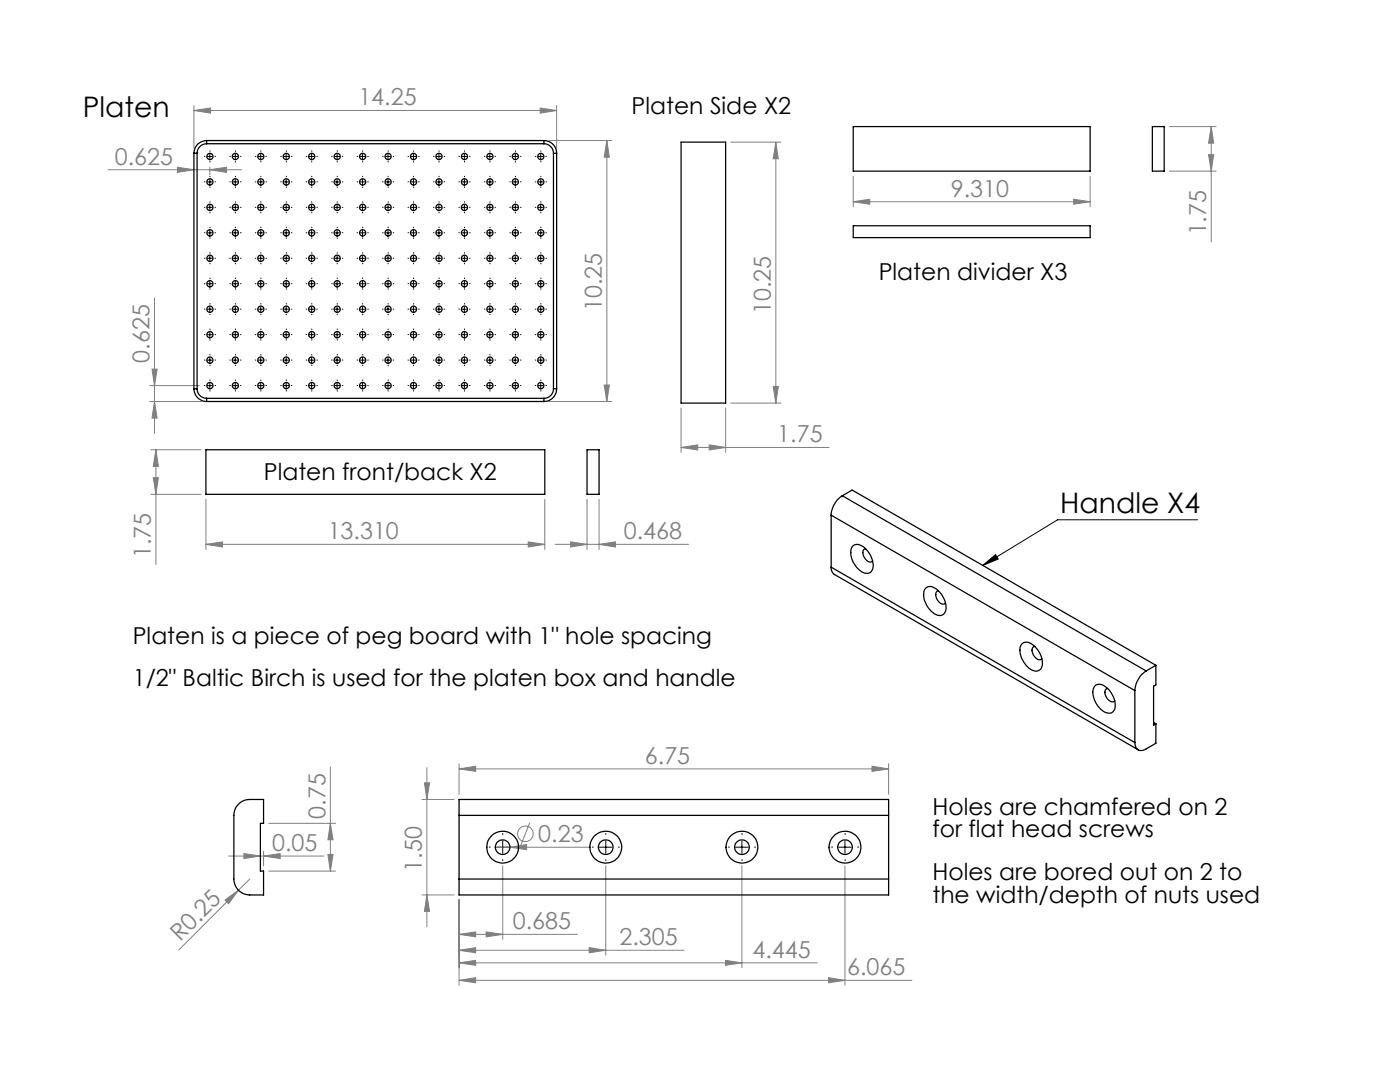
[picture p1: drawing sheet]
<svg xmlns="http://www.w3.org/2000/svg" width="279mm" height="216mm" viewBox="0 0 279 216" stroke-linecap="round" stroke-linejoin="round" font-family="sans-serif">
<g fill="none" stroke="#808080" stroke-width=".2">
<path d="M21.6 33.9h26.6M35.4 33.4l3.3 .5-3.3 .5zM38.7 22l3.3-.4v1zM38.7 21.1v8.5M38.7 22h72.4M41.9 33.9l3.3-.5v1zM41.9 33.3v1.6M107.8 21.6l3.3 .4-3.3 .6zM109.6 28h12.5M111.1 21.1v8.5M121.1 28l.5 3.4h-1zM121.1 28v52.1"/>
<path d="M145.8 28.4h10M154.8 28.4l.5 3.3h-1zM154.8 28.4v52M170.3 35.2v6M214.3 39.8l3.3 .5-3.3 .4zM217.6 35.2v6M233.4 34.1h9.3M233.4 25.3h9.3M241.2 30.9h1l-.5 3.2zM241.7 25.3v23M241.7 25.3l.5 3.3h-1zM30.8 59.5v27"/>
<path d="M170.3 40.3l3.3-.5v.9zM170.3 40.3h47.3M29.8 76.9h10M30.3 73.7h1.1l-.6 3.2zM120.6 76.8h1l-.5 3.3zM154.3 77.1h1l-.5 3.3zM29.8 80.1h10.5M30.1 89.7h10M30.1 98.6h10M30.6 95.3h1l-.5 3.3zM30.8 80.1l.6 3.3h-1.1zM31.1 89.7l.5 3.4h-1z"/>
<path d="M31.1 89.7v22.9M41.1 99.6v10M108.7 99.6v10M109.6 80.1h12.5M117.2 99.6v10M119.6 99.6v10M135.9 89.3l3.3-.5v1zM135.9 81.4v8.9M135.9 89.3h29.6M141.5 88.8l3.3 .5-3.3 .5zM144.8 81.4v8.9M145.8 80.4h10"/>
<path d="M41.1 108.6l3.3-.5v1zM41.1 108.6h67.6M105.4 108.1l3.3 .5-3.3 .5zM110.8 108.6h26.6M113.9 108.1l3.3 .5-3.3 .5zM119.6 108.6l3.2-.5v1zM65.9 153v20.8M84.2 159.5h6.4M84.7 156.2h1l-.5 3.3zM85.2 153.2v31.7M91.6 153.4l3.3-.5v1zM91.6 152.4v6.1"/>
<path d="M91.6 153.4h85.7M174 152.9l3.3 .5-3.3 .5zM177.3 152.4v6.1M44.9 179.6l2.7-2-2 2.7zM45.6 170.8h19M47.6 177.6l-11.9 11.9M48.7 170.3l3.3 .5-3.3 .5zM49.8 175.4l-2.2 2.2M52.6 170.8l3.3-.5v1zM52.6 169.8v3M53.6 173.8h13.4M53.6 164.3h13.4"/>
<path d="M65.4 170.5h1.1l-.6 3.3zM65.9 164.3l.6 3.3h-1.1zM84.2 178.6h6.4M85.2 178.6l.5 3.3h-1zM91.6 179.6v17M98.8 169.1h19M100.3 172.8v14.6M101.8 169.1l3.3-.6v1zM105.7 164.1l-1.7 4.5M120.9 172.8v17.8M148.1 172.8v20.3M168.6 172.8v23.8"/>
<path d="M91.6 186.4l3.3-.5v1zM91.6 189.6l3.3-.5v1zM91.6 192.1l3.3-.5v1zM91.6 195.6l3.3-.5v1zM91.6 186.4h23.7M91.6 189.6h44.9M91.6 192.1h71.5M91.6 195.6h90.4M97 185.9l3.3 .5-3.3 .5zM117.6 189.1l3.3 .5-3.3 .5zM144.8 191.6l3.3 .5-3.3 .5zM165.3 195.1l3.3 .5-3.3 .5z"/>
<circle cx="104.8" cy="166.4" r="1.56"/>
</g>
<g fill="none" stroke="#000" stroke-width=".2">
<path d="M41.4 31.2h1M41.4 36.3h1M41.9 30.7v1M41.9 35.8v1M46.5 31.2h.9M46.5 36.3h.9M47 30.7v1M47 35.8v1M51.5 31.2h1M51.5 36.3h1M52 30.7v1M52 35.8v1"/>
<path d="M56.6 31.2h1M56.6 36.3h1M57.1 30.7v1M57.1 35.8v1M61.7 31.2h1M61.7 36.3h1M62.2 30.7v1M62.2 35.8v1M66.8 31.2h1M66.8 36.3h1M67.3 30.7v1M67.3 35.8v1"/>
<path d="M71.9 31.2h.9M71.9 36.3h.9M72.4 30.7v1M72.4 35.8v1M76.9 31.2h1M76.9 36.3h1M77.4 30.7v1M77.4 35.8v1M82 31.2h1M82 36.3h1M82.5 30.7v1M82.5 35.8v1"/>
<path d="M87.1 31.2h1M87.1 36.3h1M87.6 30.7v1M87.6 35.8v1M92.2 31.2h1M92.2 36.3h1M92.7 30.7v1M92.7 35.8v1M97.3 31.2h.9M97.3 36.3h.9M97.8 30.7v1M97.8 35.8v1"/>
<path d="M102.3 31.2h1M102.3 36.3h1M102.8 30.7v1M102.8 35.8v1M107.4 31.2h1M107.4 36.3h1M107.9 30.7v1M107.9 35.8v1M41.4 46.5h1M41.4 41.4h1M41.4 51.5h1M41.4 56.6h1"/>
<path d="M41.9 40.9v1M41.9 46v1M41.9 51v1M41.9 56.1v1M46.5 46.5h.9M46.5 41.4h.9M46.5 51.5h.9M46.5 56.6h.9M47 40.9v1M47 46v1M47 51v1M47 56.1v1"/>
<path d="M51.5 46.5h1M51.5 41.4h1M51.5 51.5h1M51.5 56.6h1M52 40.9v1M52 46v1M52 51v1M52 56.1v1M56.6 46.5h1M56.6 41.4h1M56.6 51.5h1M56.6 56.6h1"/>
<path d="M57.1 40.9v1M57.1 46v1M57.1 51v1M57.1 56.1v1M61.7 46.5h1M61.7 41.4h1M61.7 51.5h1M61.7 56.6h1M62.2 40.9v1M62.2 46v1M62.2 51v1M62.2 56.1v1"/>
<path d="M66.8 46.5h1M66.8 41.4h1M66.8 51.5h1M66.8 56.6h1M67.3 40.9v1M67.3 46v1M67.3 51v1M67.3 56.1v1M71.9 46.5h.9M71.9 41.4h.9M71.9 51.5h.9M71.9 56.6h.9"/>
<path d="M72.4 40.9v1M72.4 46v1M72.4 51v1M72.4 56.1v1M76.9 46.5h1M76.9 41.4h1M76.9 51.5h1M76.9 56.6h1M77.4 40.9v1M77.4 46v1M77.4 51v1M77.4 56.1v1"/>
<path d="M82 46.5h1M82 41.4h1M82 51.5h1M82 56.6h1M82.5 40.9v1M82.5 46v1M82.5 51v1M82.5 56.1v1M87.1 46.5h1M87.1 41.4h1M87.1 51.5h1M87.1 56.6h1"/>
<path d="M87.6 40.9v1M87.6 46v1M87.6 51v1M87.6 56.1v1M92.2 46.5h1M92.2 41.4h1M92.2 51.5h1M92.2 56.6h1M92.7 40.9v1M92.7 46v1M92.7 51v1M92.7 56.1v1"/>
<path d="M97.3 46.5h.9M97.3 41.4h.9M97.3 51.5h.9M97.3 56.6h.9M97.8 40.9v1M97.8 46v1M97.8 51v1M97.8 56.1v1M102.3 46.5h1M102.3 41.4h1M102.3 51.5h1M102.3 56.6h1"/>
<path d="M102.8 40.9v1M102.8 46v1M102.8 51v1M102.8 56.1v1M107.4 46.5h1M107.4 41.4h1M107.4 51.5h1M107.4 56.6h1M107.9 40.9v1M107.9 46v1M107.9 51v1M107.9 56.1v1"/>
<path d="M41.4 76.9h1M41.4 66.8h1M41.4 71.9h1M41.4 61.7h1M41.9 61.2v1M41.9 66.3v1M41.9 71.4v1M41.9 76.4v1M46.5 76.9h.9M46.5 66.8h.9M46.5 71.9h.9M46.5 61.7h.9"/>
<path d="M47 61.2v1M47 66.3v1M47 71.4v1M47 76.4v1M51.5 76.9h1M51.5 66.8h1M51.5 71.9h1M51.5 61.7h1M52 61.2v1M52 66.3v1M52 71.4v1M52 76.4v1"/>
<path d="M56.6 76.9h1M56.6 66.8h1M56.6 71.9h1M56.6 61.7h1M57.1 61.2v1M57.1 66.3v1M57.1 71.4v1M57.1 76.4v1M61.7 76.9h1M61.7 66.8h1M61.7 71.9h1M61.7 61.7h1"/>
<path d="M62.2 61.2v1M62.2 66.3v1M62.2 71.4v1M62.2 76.4v1M66.8 76.9h1M66.8 66.8h1M66.8 71.9h1M66.8 61.7h1M67.3 61.2v1M67.3 66.3v1M67.3 71.4v1M67.3 76.4v1"/>
<path d="M71.9 76.9h.9M71.9 66.8h.9M71.9 71.9h.9M71.9 61.7h.9M72.4 61.2v1M72.4 66.3v1M72.4 71.4v1M72.4 76.4v1M76.9 76.9h1M76.9 66.8h1M76.9 71.9h1M76.9 61.7h1"/>
<path d="M77.4 61.2v1M77.4 66.3v1M77.4 71.4v1M77.4 76.4v1M82 76.9h1M82 66.8h1M82 71.9h1M82 61.7h1M82.5 61.2v1M82.5 66.3v1M82.5 71.4v1M82.5 76.4v1"/>
<path d="M87.1 76.9h1M87.1 66.8h1M87.1 71.9h1M87.1 61.7h1M87.6 61.2v1M87.6 66.3v1M87.6 71.4v1M87.6 76.4v1M92.2 76.9h1M92.2 66.8h1M92.2 71.9h1M92.2 61.7h1"/>
<path d="M92.7 61.2v1M92.7 66.3v1M92.7 71.4v1M92.7 76.4v1M97.3 76.9h.9M97.3 66.8h.9M97.3 71.9h.9M97.3 61.7h.9M97.8 61.2v1M97.8 66.3v1M97.8 71.4v1M97.8 76.4v1"/>
<path d="M102.3 76.9h1M102.3 66.8h1M102.3 71.9h1M102.3 61.7h1M102.8 61.2v1M102.8 66.3v1M102.8 71.4v1M102.8 76.4v1M107.4 76.9h1M107.4 66.8h1M107.4 71.9h1M107.4 61.7h1"/>
<path d="M107.9 61.2v1M107.9 66.3v1M107.9 71.4v1M107.9 76.4v1M196.1 112.8l2.6-2.1 .5 .8zM239 103.7h-27.9l-15 9.1M99.1 169.1h2.5M100.3 167.8v2.5M119.6 169.1h2.5M120.9 167.8v2.5M146.8 169.1h2.5M148.1 167.8v2.5"/>
<path d="M167.4 169.1h2.5M168.6 167.8v2.5"/>
</g>
<g fill="none" stroke="#000" stroke-width=".2" stroke-dasharray="15.2 1.3 1.3 1.3">
<path d="M40.9 31.2h-.1M40.9 36.3h-.1M41.9 30.2v-.1M41.9 32.2v.1M41.9 35.3v-.1M41.9 37.3v.1M42.9 31.2h.1M42.9 36.3h.1M46 36.3h-.1M46 31.2h-.1M47 35.3v-.1M47 37.3v.1"/>
<path d="M47 30.2v-.1M47 32.2v.1M48 36.3h.1M48 31.2h.1M51.1 36.3h-.2M51.1 31.2h-.2M52.1 35.3v-.1M52.1 37.3v.1M52.1 30.2v-.1M52.1 32.2v.1M53.1 36.3h.1M53.1 31.2h.1"/>
<path d="M56.1 31.2h-.1M56.1 36.3h-.1M57.1 30.2v-.1M57.1 32.2v.1M57.1 35.3v-.1M57.1 37.3v.1M58.1 31.2h.2M58.1 36.3h.2M61.2 31.2h-.1M61.2 36.3h-.1M62.2 30.2v-.1M62.2 32.2v.1"/>
<path d="M62.2 35.3v-.1M62.2 37.3v.1M63.2 31.2h.1M63.2 36.3h.1M66.3 31.2h-.1M66.3 36.3h-.1M67.3 30.2v-.1M67.3 32.2v.1M67.3 35.3v-.1M67.3 37.3v.1M68.3 31.2h.1M68.3 36.3h.1"/>
<path d="M71.4 31.2h-.1M71.4 36.3h-.1M72.4 30.2v-.1M72.4 32.2v.1M72.4 35.3v-.1M72.4 37.3v.1M73.4 31.2h.1M73.4 36.3h.1M76.5 31.2h-.2M76.5 36.3h-.2M77.5 30.2v-.1M77.5 32.2v.1"/>
<path d="M77.5 35.3v-.1M77.5 37.3v.1M78.5 31.2h.1M78.5 36.3h.1M81.5 31.2h-.1M81.5 36.3h-.1M82.5 30.2v-.1M82.5 32.2v.1M82.5 35.3v-.1M82.5 37.3v.1M83.5 31.2h.2M83.5 36.3h.2"/>
<path d="M86.6 31.2h-.1M86.6 36.3h-.1M87.6 30.2v-.1M87.6 32.2v.1M87.6 35.3v-.1M87.6 37.3v.1M88.6 31.2h.1M88.6 36.3h.1M91.7 31.2h-.1M91.7 36.3h-.1M92.7 30.2v-.1M92.7 32.2v.1"/>
<path d="M92.7 35.3v-.1M92.7 37.3v.1M93.7 31.2h.1M93.7 36.3h.1M96.8 31.2h-.1M96.8 36.3h-.1M97.8 30.2v-.1M97.8 32.2v.1M97.8 35.3v-.1M97.8 37.3v.1M98.8 31.2h.1M98.8 36.3h.1"/>
<path d="M101.9 31.2h-.2M101.9 36.3h-.2M102.9 30.2v-.1M102.9 32.2v.1M102.9 35.3v-.1M102.9 37.3v.1M103.9 31.2h.1M103.9 36.3h.1M106.9 31.2h-.1M106.9 36.3h-.1M107.9 30.2v-.1M107.9 32.2v.1"/>
<path d="M107.9 35.3v-.1M107.9 37.3v.1M108.9 31.2h.2M108.9 36.3h.2M40.9 46.4h-.1M40.9 51.5h-.1M40.9 41.4h-.1M40.9 56.6h-.1M41.9 45.4v-.1M41.9 47.4v.2M41.9 50.5v-.1M41.9 52.5v.1"/>
<path d="M41.9 40.4v-.2M41.9 42.4v.1M41.9 55.6v-.1M41.9 57.6v.1M42.9 46.4h.1M42.9 51.5h.1M42.9 41.4h.1M42.9 56.6h.1M46 46.4h-.1M46 51.5h-.1M46 41.4h-.1M46 56.6h-.1"/>
<path d="M47 45.4v-.1M47 47.4v.2M47 50.5v-.1M47 52.5v.1M47 40.4v-.2M47 42.4v.1M47 55.6v-.1M47 57.6v.1M48 46.4h.1M48 51.5h.1M48 41.4h.1M48 56.6h.1"/>
<path d="M51.1 46.4h-.2M51.1 51.5h-.2M51.1 41.4h-.2M51.1 56.6h-.2M52.1 45.4v-.1M52.1 47.4v.2M52.1 50.5v-.1M52.1 52.5v.1M52.1 40.4v-.2M52.1 42.4v.1M52.1 55.6v-.1M52.1 57.6v.1"/>
<path d="M53.1 46.4h.1M53.1 51.5h.1M53.1 41.4h.1M53.1 56.6h.1M56.1 46.4h-.1M56.1 51.5h-.1M56.1 41.4h-.1M56.1 56.6h-.1M57.1 45.4v-.1M57.1 47.4v.2M57.1 50.5v-.1M57.1 52.5v.1"/>
<path d="M57.1 40.4v-.2M57.1 42.4v.1M57.1 55.6v-.1M57.1 57.6v.1M58.1 46.4h.2M58.1 51.5h.2M58.1 41.4h.2M58.1 56.6h.2M61.2 46.4h-.1M61.2 51.5h-.1M61.2 41.4h-.1M61.2 56.6h-.1"/>
<path d="M62.2 45.4v-.1M62.2 47.4v.2M62.2 50.5v-.1M62.2 52.5v.1M62.2 40.4v-.2M62.2 42.4v.1M62.2 55.6v-.1M62.2 57.6v.1M63.2 46.4h.1M63.2 51.5h.1M63.2 41.4h.1M63.2 56.6h.1"/>
<path d="M66.3 46.4h-.1M66.3 41.4h-.1M66.3 51.5h-.1M66.3 56.6h-.1M67.3 45.4v-.1M67.3 47.4v.2M67.3 40.4v-.2M67.3 42.4v.1M67.3 50.5v-.1M67.3 52.5v.1M67.3 55.6v-.1M67.3 57.6v.1"/>
<path d="M68.3 46.4h.1M68.3 41.4h.1M68.3 51.5h.1M68.3 56.6h.1M71.4 46.4h-.1M71.4 41.4h-.1M71.4 51.5h-.1M71.4 56.6h-.1M72.4 45.4v-.1M72.4 47.4v.2M72.4 40.4v-.2M72.4 42.4v.1"/>
<path d="M72.4 50.5v-.1M72.4 52.5v.1M72.4 55.6v-.1M72.4 57.6v.1M73.4 46.4h.1M73.4 41.4h.1M73.4 51.5h.1M73.4 56.6h.1M76.5 41.4h-.2M76.5 51.5h-.2M76.5 46.4h-.2M76.5 56.6h-.2"/>
<path d="M77.5 40.4v-.2M77.5 42.4v.1M77.5 50.5v-.1M77.5 52.5v.1M77.5 45.4v-.1M77.5 47.4v.2M77.5 55.6v-.1M77.5 57.6v.1M78.5 41.4h.1M78.5 51.5h.1M78.5 46.4h.1M78.5 56.6h.1"/>
<path d="M81.5 41.4h-.1M81.5 51.5h-.1M81.5 46.4h-.1M81.5 56.6h-.1M82.5 40.4v-.2M82.5 42.4v.1M82.5 50.5v-.1M82.5 52.5v.1M82.5 45.4v-.1M82.5 47.4v.2M82.5 55.6v-.1M82.5 57.6v.1"/>
<path d="M83.5 41.4h.2M83.5 51.5h.2M83.5 46.4h.2M83.5 56.6h.2M86.6 41.4h-.1M86.6 46.4h-.1M86.6 56.6h-.1M86.6 51.5h-.1M87.6 40.4v-.2M87.6 42.4v.1M87.6 45.4v-.1M87.6 47.4v.2"/>
<path d="M87.6 55.6v-.1M87.6 57.6v.1M87.6 50.5v-.1M87.6 52.5v.1M88.6 41.4h.1M88.6 46.4h.1M88.6 56.6h.1M88.6 51.5h.1M91.7 41.4h-.1M91.7 46.4h-.1M91.7 56.6h-.1M91.7 51.5h-.1"/>
<path d="M92.7 40.4v-.2M92.7 42.4v.1M92.7 45.4v-.1M92.7 47.4v.2M92.7 55.6v-.1M92.7 57.6v.1M92.7 50.5v-.1M92.7 52.5v.1M93.7 41.4h.1M93.7 46.4h.1M93.7 56.6h.1M93.7 51.5h.1"/>
<path d="M96.8 41.4h-.1M96.8 46.4h-.1M96.8 51.5h-.1M96.8 56.6h-.1M97.8 40.4v-.2M97.8 42.4v.1M97.8 45.4v-.1M97.8 47.4v.2M97.8 50.5v-.1M97.8 52.5v.1M97.8 55.6v-.1M97.8 57.6v.1"/>
<path d="M98.8 41.4h.1M98.8 46.4h.1M98.8 51.5h.1M98.8 56.6h.1M101.9 41.4h-.2M101.9 46.4h-.2M101.9 51.5h-.2M101.9 56.6h-.2M102.9 40.4v-.2M102.9 42.4v.1M102.9 45.4v-.1M102.9 47.4v.2"/>
<path d="M102.9 50.5v-.1M102.9 52.5v.1M102.9 55.6v-.1M102.9 57.6v.1M103.9 41.4h.1M103.9 46.4h.1M103.9 51.5h.1M103.9 56.6h.1M106.9 41.4h-.1M106.9 46.4h-.1M106.9 51.5h-.1M106.9 56.6h-.1"/>
<path d="M107.9 40.4v-.2M107.9 42.4v.1M107.9 45.4v-.1M107.9 47.4v.2M107.9 50.5v-.1M107.9 52.5v.1M107.9 55.6v-.1M107.9 57.6v.1M108.9 41.4h.2M108.9 46.4h.2M108.9 51.5h.2M108.9 56.6h.2"/>
<path d="M40.9 71.8h-.1M40.9 66.8h-.1M40.9 76.9h-.1M40.9 61.7h-.1M41.9 70.8v-.1M41.9 72.8v.2M41.9 65.8v-.2M41.9 67.8v.1M41.9 75.9v-.1M41.9 77.9v.1M41.9 60.7v-.1M41.9 62.7v.1"/>
<path d="M42.9 71.8h.1M42.9 66.8h.1M42.9 76.9h.1M42.9 61.7h.1M46 66.8h-.1M46 76.9h-.1M46 71.8h-.1M46 61.7h-.1M47 65.8v-.2M47 67.8v.1M47 75.9v-.1M47 77.9v.1"/>
<path d="M47 70.8v-.1M47 72.8v.2M47 60.7v-.1M47 62.7v.1M48 66.8h.1M48 76.9h.1M48 71.8h.1M48 61.7h.1M51.1 66.8h-.2M51.1 76.9h-.2M51.1 71.8h-.2M51.1 61.7h-.2"/>
<path d="M52.1 65.8v-.2M52.1 67.8v.1M52.1 75.9v-.1M52.1 77.9v.1M52.1 70.8v-.1M52.1 72.8v.2M52.1 60.7v-.1M52.1 62.7v.1M53.1 66.8h.1M53.1 76.9h.1M53.1 71.8h.1M53.1 61.7h.1"/>
<path d="M56.1 76.9h-.1M56.1 66.8h-.1M56.1 71.8h-.1M56.1 61.7h-.1M57.1 75.9v-.1M57.1 77.9v.1M57.1 65.8v-.2M57.1 67.8v.1M57.1 70.8v-.1M57.1 72.8v.2M57.1 60.7v-.1M57.1 62.7v.1"/>
<path d="M58.1 76.9h.2M58.1 66.8h.2M58.1 71.8h.2M58.1 61.7h.2M61.2 76.9h-.1M61.2 66.8h-.1M61.2 71.8h-.1M61.2 61.7h-.1M62.2 75.9v-.1M62.2 77.9v.1M62.2 65.8v-.2M62.2 67.8v.1"/>
<path d="M62.2 70.8v-.1M62.2 72.8v.2M62.2 60.7v-.1M62.2 62.7v.1M63.2 76.9h.1M63.2 66.8h.1M63.2 71.8h.1M63.2 61.7h.1M66.3 76.9h-.1M66.3 66.8h-.1M66.3 71.8h-.1M66.3 61.7h-.1"/>
<path d="M67.3 75.9v-.1M67.3 77.9v.1M67.3 65.8v-.2M67.3 67.8v.1M67.3 70.8v-.1M67.3 72.8v.2M67.3 60.7v-.1M67.3 62.7v.1M68.3 76.9h.1M68.3 66.8h.1M68.3 71.8h.1M68.3 61.7h.1"/>
<path d="M71.4 76.9h-.1M71.4 66.8h-.1M71.4 71.8h-.1M71.4 61.7h-.1M72.4 75.9v-.1M72.4 77.9v.1M72.4 65.8v-.2M72.4 67.8v.1M72.4 70.8v-.1M72.4 72.8v.2M72.4 60.7v-.1M72.4 62.7v.1"/>
<path d="M73.4 76.9h.1M73.4 66.8h.1M73.4 71.8h.1M73.4 61.7h.1M76.5 76.9h-.2M76.5 66.8h-.2M76.5 71.8h-.2M76.5 61.7h-.2M77.5 75.9v-.1M77.5 77.9v.1M77.5 65.8v-.2M77.5 67.8v.1"/>
<path d="M77.5 70.8v-.1M77.5 72.8v.2M77.5 60.7v-.1M77.5 62.7v.1M78.5 76.9h.1M78.5 66.8h.1M78.5 71.8h.1M78.5 61.7h.1M81.5 76.9h-.1M81.5 66.8h-.1M81.5 71.8h-.1M81.5 61.7h-.1"/>
<path d="M82.5 75.9v-.1M82.5 77.9v.1M82.5 65.8v-.2M82.5 67.8v.1M82.5 70.8v-.1M82.5 72.8v.2M82.5 60.7v-.1M82.5 62.7v.1M83.5 76.9h.2M83.5 66.8h.2M83.5 71.8h.2M83.5 61.7h.2"/>
<path d="M86.6 76.9h-.1M86.6 66.8h-.1M86.6 71.8h-.1M86.6 61.7h-.1M87.6 75.9v-.1M87.6 77.9v.1M87.6 65.8v-.2M87.6 67.8v.1M87.6 70.8v-.1M87.6 72.8v.2M87.6 60.7v-.1M87.6 62.7v.1"/>
<path d="M88.6 76.9h.1M88.6 66.8h.1M88.6 71.8h.1M88.6 61.7h.1M91.7 76.9h-.1M91.7 66.8h-.1M91.7 71.8h-.1M91.7 61.7h-.1M92.7 75.9v-.1M92.7 77.9v.1M92.7 65.8v-.2M92.7 67.8v.1"/>
<path d="M92.7 70.8v-.1M92.7 72.8v.2M92.7 60.7v-.1M92.7 62.7v.1M93.7 76.9h.1M93.7 66.8h.1M93.7 71.8h.1M93.7 61.7h.1M96.8 76.9h-.1M96.8 66.8h-.1M96.8 71.8h-.1M96.8 61.7h-.1"/>
<path d="M97.8 75.9v-.1M97.8 77.9v.1M97.8 65.8v-.2M97.8 67.8v.1M97.8 70.8v-.1M97.8 72.8v.2M97.8 60.7v-.1M97.8 62.7v.1M98.8 76.9h.1M98.8 66.8h.1M98.8 71.8h.1M98.8 61.7h.1"/>
<path d="M101.9 76.9h-.2M101.9 66.8h-.2M101.9 71.8h-.2M101.9 61.7h-.2M102.9 75.9v-.1M102.9 77.9v.1M102.9 65.8v-.2M102.9 67.8v.1M102.9 70.8v-.1M102.9 72.8v.2M102.9 60.7v-.1M102.9 62.7v.1"/>
<path d="M103.9 76.9h.1M103.9 66.8h.1M103.9 71.8h.1M103.9 61.7h.1M106.9 76.9h-.1M106.9 66.8h-.1M106.9 61.7h-.1M106.9 71.8h-.1M107.9 75.9v-.1M107.9 77.9v.1M107.9 65.8v-.2M107.9 67.8v.1"/>
<path d="M107.9 60.7v-.1M107.9 62.7v.1M107.9 70.8v-.1M107.9 72.8v.2M108.9 76.9h.2M108.9 66.8h.2M108.9 61.7h.2M108.9 71.8h.2M97.8 169h-.2M100.3 166.5v-.2M100.3 171.5v.2M102.8 169h.2"/>
<path d="M118.4 169h-.2M120.9 166.5v-.2M120.9 171.5v.2M123.4 169h.2M145.6 169h-.2M148.1 166.5v-.2M148.1 171.5v.2M150.6 169h.2M166.2 169h-.2M168.7 166.5v-.2M168.7 171.5v.2M171.2 169h.2"/>
</g>
<path d="M196.1 112.8l2.6-2.1 .5 .8z" fill="#000"/>
<g fill="#808080">
<path d="M101.8 169.1l3.3-.6v1z"/>
<path d="M44.9 179.6l2.7-2-2 2.7z"/>
<path d="M214.3 39.8l3.3 .5-3.3 .4zM170.3 40.3l3.3-.5v.9z"/>
<path d="M41.1 108.6l3.3-.5v1zM105.4 108.1l3.3 .5-3.3 .5zM113.9 108.1l3.3 .5-3.3 .5zM119.6 108.6l3.2-.5v1zM91.6 153.4l3.3-.5v1zM174 152.9l3.3 .5-3.3 .5zM91.6 186.4l3.3-.5v1zM97 185.9l3.3 .5-3.3 .5zM91.6 189.6l3.3-.5v1zM117.6 189.1l3.3 .5-3.3 .5zM91.6 192.1l3.3-.5v1zM144.8 191.6l3.3 .5-3.3 .5zM91.6 195.6l3.3-.5v1zM165.3 195.1l3.3 .5-3.3 .5z"/>
<path d="M35.4 33.4l3.3 .5-3.3 .5zM41.9 33.9l3.3-.5v1z"/>
<path d="M38.7 22l3.3-.4v1zM107.8 21.6l3.3 .4-3.3 .6z"/>
<path d="M135.9 89.3l3.3-.5v1zM141.5 88.8l3.3 .5-3.3 .5z"/>
<path d="M52.6 170.8l3.3-.5v1zM48.7 170.3l3.3 .5-3.3 .5z"/>
<path d="M65.4 170.5h1.1l-.6 3.3zM65.9 164.3l.6 3.3h-1.1z"/>
<path d="M30.8 80.1l.6 3.3h-1.1zM30.3 73.7h1.1l-.6 3.2zM241.2 30.9h1l-.5 3.2zM241.7 25.3l.5 3.3h-1z"/>
<path d="M154.3 77.1h1l-.5 3.3zM154.8 28.4l.5 3.3h-1z"/>
<path d="M121.1 28l.5 3.4h-1zM120.6 76.8h1l-.5 3.3zM31.1 89.7l.5 3.4h-1zM30.6 95.3h1l-.5 3.3zM84.7 156.2h1l-.5 3.3zM85.2 178.6l.5 3.3h-1z"/>
</g>
<g fill="none" stroke="#000" stroke-width=".25">
<path d="M38.7 30.6h.6M38.7 30.6v47M39.3 30.6v47M41.2 28.7a1.93 1.93 0 0 0-1.9 1.9M41.2 28v.7M41.2 28a2.53 2.53 0 0 0-2.5 2.6M41.2 28.7h67.3M41.2 28h67.3M108.5 28.7a1.93 1.93 0 0 1 2 1.9M108.5 28v.7M108.5 28a2.53 2.53 0 0 1 2.6 2.6M110.5 30.6h.6"/>
<path d="M110.5 30.6v47M111.1 30.6v47M135.9 28.4h8.9v52h-8.9zM170.3 25.3h47.3v8.8h-47.3zM230 25.3h2.3v8.8h-2.3zM170.3 45h47.3v2.4h-47.3zM38.7 77.6a2.53 2.53 0 0 0 2.5 2.5M38.7 77.6h.6M39.3 77.6a1.93 1.93 0 0 0 1.9 1.9M41.2 79.5v.6M41.2 79.5h67.3M108.5 79.5v.6"/>
<path d="M110.5 77.6a1.93 1.93 0 0 1-2 1.9M110.5 77.6h.6M111.1 77.6a2.53 2.53 0 0 1-2.6 2.5M41.1 89.7h67.6v8.9h-67.6zM41.2 80.1h67.3M117.2 89.7h2.4v8.9h-2.4zM168.1 98.9a5 5 0 0 0-2.2 3.9M168.1 98.9l60.6 35M168.1 98.9l2-1.1 60.6 35M165.9 113.2v.6l.6 .8 60.7 35M165.9 102.8l60.6 35M165.9 113.2l60.6 35"/>
<path d="M165.9 102.8v10.4M170.1 109a1.52 1.52 0 0 1 2.2 .1 4.6 4.6 0 0 1 1.8 4.5 1.47 1.47 0 0 1-2.5 .2 4.4 4.4 0 0 1-1.6-4.5zM172.8 109.5a.79 .79 0 0 0-.5 1.3 1.39 1.39 0 0 0 1.8 1.2v-.1M184.7 117.4a1.48 1.48 0 0 1 2.1 .1 4.3 4.3 0 0 1 1.8 4.8 1.7 1.7 0 0 1-2.7-.3 4.2 4.2 0 0 1-1.4-4.3zM187.3 117.9a.97 .97 0 0 0-.4 1.6 1.29 1.29 0 0 0 1.7 .9l.1-.1M203.9 128.6a1.85 1.85 0 0 1 2.7 .5 4.1 4.1 0 0 1 1.2 4.3 1.54 1.54 0 0 1-2.4-.1 4.4 4.4 0 0 1-1.7-4.5zM206.5 129a.82 .82 0 0 0-.4 1.2 1.71 1.71 0 0 0 1.6 1.4l.2-.2M218.4 136.9a1.61 1.61 0 0 1 2.5 .3 4.2 4.2 0 0 1 1.4 4.6 1.49 1.49 0 0 1-2.3-.1 4.4 4.4 0 0 1-1.7-4.5zM221.1 137.4a.84 .84 0 0 0-.5 1.3 1.43 1.43 0 0 0 1.8 1.2l.1-.1M226.5 137.8v10.4M228.7 133.9a5.1 5.1 0 0 0-2.2 3.9M230.7 132.8v3.9l-.5 .2v7.8l.5-.3"/>
<path d="M230.7 132.8l-2 1.1M230.2 144.2l.5 .2M230.7 144.4v3.9l-2 1.1a1.36 1.36 0 0 1-1.6 .2 1.36 1.36 0 0 1-.6-1.4M47.4 160.6l.7-.6 .9-.4 3.6-.1v4.8h-.6v9.5h.6v4.8h-2.8a3.2 3.2 0 0 1-3.1-3.2v-12.7l.3-1.3zM91.6 175.4v3.2h85.7v-3.2M91.6 162.7v-3.2h85.7v3.2M91.6 162.7h85.7M91.6 175.4h85.7M91.6 162.7v12.7M177.3 162.7v12.7"/>
<circle cx="41.9" cy="31.2" r=".62"/>
<circle cx="41.9" cy="36.3" r=".62"/>
<circle cx="47" cy="31.2" r=".62"/>
<circle cx="47" cy="36.3" r=".62"/>
<circle cx="52" cy="31.2" r=".62"/>
<circle cx="52" cy="36.3" r=".62"/>
<circle cx="57.1" cy="31.2" r=".62"/>
<circle cx="57.1" cy="36.3" r=".62"/>
<circle cx="62.2" cy="31.2" r=".62"/>
<circle cx="62.2" cy="36.3" r=".62"/>
<circle cx="67.3" cy="31.2" r=".62"/>
<circle cx="67.3" cy="36.3" r=".62"/>
<circle cx="72.4" cy="31.2" r=".62"/>
<circle cx="72.4" cy="36.3" r=".62"/>
<circle cx="77.4" cy="31.2" r=".62"/>
<circle cx="77.4" cy="36.3" r=".62"/>
<circle cx="82.5" cy="31.2" r=".62"/>
<circle cx="82.5" cy="36.3" r=".62"/>
<circle cx="87.6" cy="31.2" r=".62"/>
<circle cx="87.6" cy="36.3" r=".62"/>
<circle cx="92.7" cy="31.2" r=".62"/>
<circle cx="92.7" cy="36.3" r=".62"/>
<circle cx="97.8" cy="31.2" r=".62"/>
<circle cx="97.8" cy="36.3" r=".62"/>
<circle cx="102.8" cy="31.2" r=".62"/>
<circle cx="102.8" cy="36.3" r=".62"/>
<circle cx="107.9" cy="31.2" r=".62"/>
<circle cx="107.9" cy="36.3" r=".62"/>
<circle cx="41.9" cy="51.6" r=".62"/>
<circle cx="41.9" cy="56.6" r=".62"/>
<circle cx="41.9" cy="41.4" r=".62"/>
<circle cx="41.9" cy="46.5" r=".62"/>
<circle cx="47" cy="51.6" r=".62"/>
<circle cx="47" cy="56.6" r=".62"/>
<circle cx="47" cy="41.4" r=".62"/>
<circle cx="47" cy="46.5" r=".62"/>
<circle cx="52" cy="51.6" r=".62"/>
<circle cx="52" cy="56.6" r=".62"/>
<circle cx="52" cy="46.5" r=".62"/>
<circle cx="52" cy="41.4" r=".62"/>
<circle cx="57.1" cy="51.6" r=".62"/>
<circle cx="57.1" cy="56.6" r=".62"/>
<circle cx="57.1" cy="41.4" r=".62"/>
<circle cx="57.1" cy="46.5" r=".62"/>
<circle cx="62.2" cy="51.6" r=".62"/>
<circle cx="62.2" cy="56.6" r=".62"/>
<circle cx="62.2" cy="46.5" r=".62"/>
<circle cx="62.2" cy="41.4" r=".62"/>
<circle cx="67.3" cy="51.6" r=".62"/>
<circle cx="67.3" cy="56.6" r=".62"/>
<circle cx="67.3" cy="46.5" r=".62"/>
<circle cx="67.3" cy="41.4" r=".62"/>
<circle cx="72.4" cy="51.6" r=".62"/>
<circle cx="72.4" cy="56.6" r=".62"/>
<circle cx="72.4" cy="41.4" r=".62"/>
<circle cx="72.4" cy="46.5" r=".62"/>
<circle cx="77.4" cy="51.6" r=".62"/>
<circle cx="77.4" cy="56.6" r=".62"/>
<circle cx="77.4" cy="41.4" r=".62"/>
<circle cx="77.4" cy="46.5" r=".62"/>
<circle cx="82.5" cy="51.6" r=".62"/>
<circle cx="82.5" cy="56.6" r=".62"/>
<circle cx="82.5" cy="46.5" r=".62"/>
<circle cx="82.5" cy="41.4" r=".62"/>
<circle cx="87.6" cy="51.6" r=".62"/>
<circle cx="87.6" cy="56.6" r=".62"/>
<circle cx="87.6" cy="41.4" r=".62"/>
<circle cx="87.6" cy="46.5" r=".62"/>
<circle cx="92.7" cy="51.6" r=".62"/>
<circle cx="92.7" cy="56.6" r=".62"/>
<circle cx="92.7" cy="41.4" r=".62"/>
<circle cx="92.7" cy="46.5" r=".62"/>
<circle cx="97.8" cy="51.6" r=".62"/>
<circle cx="97.8" cy="56.6" r=".62"/>
<circle cx="97.8" cy="46.5" r=".62"/>
<circle cx="97.8" cy="41.4" r=".62"/>
<circle cx="102.8" cy="51.6" r=".62"/>
<circle cx="102.8" cy="56.6" r=".62"/>
<circle cx="102.8" cy="41.4" r=".62"/>
<circle cx="102.8" cy="46.5" r=".62"/>
<circle cx="107.9" cy="51.6" r=".62"/>
<circle cx="107.9" cy="56.6" r=".62"/>
<circle cx="107.9" cy="46.5" r=".62"/>
<circle cx="107.9" cy="41.4" r=".62"/>
<circle cx="41.9" cy="66.8" r=".62"/>
<circle cx="41.9" cy="61.7" r=".62"/>
<circle cx="41.9" cy="77" r=".62"/>
<circle cx="41.9" cy="71.9" r=".62"/>
<circle cx="47" cy="61.7" r=".62"/>
<circle cx="47" cy="66.8" r=".62"/>
<circle cx="47" cy="77" r=".62"/>
<circle cx="47" cy="71.9" r=".62"/>
<circle cx="52" cy="66.8" r=".62"/>
<circle cx="52" cy="61.7" r=".62"/>
<circle cx="52" cy="77" r=".62"/>
<circle cx="52" cy="71.9" r=".62"/>
<circle cx="57.1" cy="66.8" r=".62"/>
<circle cx="57.1" cy="61.7" r=".62"/>
<circle cx="57.1" cy="77" r=".62"/>
<circle cx="57.1" cy="71.9" r=".62"/>
<circle cx="62.2" cy="61.7" r=".62"/>
<circle cx="62.2" cy="66.8" r=".62"/>
<circle cx="62.2" cy="77" r=".62"/>
<circle cx="62.2" cy="71.9" r=".62"/>
<circle cx="67.3" cy="77" r=".62"/>
<circle cx="67.3" cy="61.7" r=".62"/>
<circle cx="67.3" cy="66.8" r=".62"/>
<circle cx="67.3" cy="71.9" r=".62"/>
<circle cx="72.4" cy="61.7" r=".62"/>
<circle cx="72.4" cy="77" r=".62"/>
<circle cx="72.4" cy="66.8" r=".62"/>
<circle cx="72.4" cy="71.9" r=".62"/>
<circle cx="77.4" cy="77" r=".62"/>
<circle cx="77.4" cy="66.8" r=".62"/>
<circle cx="77.4" cy="61.7" r=".62"/>
<circle cx="77.4" cy="71.9" r=".62"/>
<circle cx="82.5" cy="61.7" r=".62"/>
<circle cx="82.5" cy="66.8" r=".62"/>
<circle cx="82.5" cy="77" r=".62"/>
<circle cx="82.5" cy="71.9" r=".62"/>
<circle cx="87.6" cy="66.8" r=".62"/>
<circle cx="87.6" cy="77" r=".62"/>
<circle cx="87.6" cy="61.7" r=".62"/>
<circle cx="87.6" cy="71.9" r=".62"/>
<circle cx="92.7" cy="77" r=".62"/>
<circle cx="92.7" cy="66.8" r=".62"/>
<circle cx="92.7" cy="61.7" r=".62"/>
<circle cx="92.7" cy="71.9" r=".62"/>
<circle cx="97.8" cy="77" r=".62"/>
<circle cx="97.8" cy="61.7" r=".62"/>
<circle cx="97.8" cy="66.8" r=".62"/>
<circle cx="97.8" cy="71.9" r=".62"/>
<circle cx="102.8" cy="61.7" r=".62"/>
<circle cx="102.8" cy="66.8" r=".62"/>
<circle cx="102.8" cy="77" r=".62"/>
<circle cx="102.8" cy="71.9" r=".62"/>
<circle cx="107.9" cy="61.7" r=".62"/>
<circle cx="107.9" cy="77" r=".62"/>
<circle cx="107.9" cy="66.8" r=".62"/>
<circle cx="107.9" cy="71.9" r=".62"/>
<circle cx="100.3" cy="169.1" r="1.46"/>
<circle cx="100.3" cy="169.1" r="3.2"/>
<circle cx="120.9" cy="169.1" r="1.47"/>
<circle cx="120.9" cy="169.1" r="3.2"/>
<circle cx="148.1" cy="169.1" r="3.2"/>
<circle cx="148.1" cy="169.1" r="1.46"/>
<circle cx="168.6" cy="169.1" r="3.2"/>
<circle cx="168.6" cy="169.1" r="1.46"/>
</g>
<g font-size="5.6">
<text x="16.5" y="23.4">Platen</text>
<text x="211.6" y="102.5">Handle X4</text>
</g>
<g font-size="4.7" fill="#808080">
<text x="71.5" y="21">14.25</text>
<text x="22.9" y="32.8">0.625</text>
<text x="189.8" y="39.2">9.310</text>
<text x="240.7" y="47" transform="rotate(-90 240.7 47)">1.75</text>
<text x="120.1" y="62.1" transform="rotate(-90 120.1 62.1)">10.25</text>
<text x="153.8" y="62.7" transform="rotate(-90 153.8 62.7)">10.25</text>
<text x="29.8" y="72.4" transform="rotate(-90 29.8 72.4)">0.625</text>
<text x="155.1" y="88.2">1.75</text>
<text x="65.4" y="107.6">13.310</text>
<text x="124.5" y="107.6">0.468</text>
<text x="30.1" y="111.3" transform="rotate(-90 30.1 111.3)">1.75</text>
<text x="128.7" y="152.4">6.75</text>
<text x="64.9" y="163.4" transform="rotate(-90 64.9 163.4)">0.75</text>
<text x="54.3" y="169.8">0.05</text>
<text x="84.2" y="173.9" transform="rotate(-90 84.2 173.9)">1.50</text>
<text x="107.4" y="168.1">0.23</text>
<text x="102.3" y="185.4">0.685</text>
<text x="36" y="187.9" transform="rotate(-45 36 187.9)">R0.25</text>
<text x="123.6" y="188.6">2.305</text>
<text x="150.2" y="191.1">4.445</text>
<text x="169.1" y="194.6">6.065</text>
</g>
<g font-size="4.7">
<text x="126.1" y="22.7">Platen Side X2</text>
<text x="175.4" y="56">Platen divider X3</text>
<text x="52.7" y="95.9">Platen front/back X2</text>
<text x="26.5" y="128.5">Platen is a piece of peg board with 1&quot; hole spacing</text>
<text x="26.5" y="136.9">1/2&quot; Baltic Birch is used for the platen box and handle</text>
<text x="186.1" y="162.6">Holes are chamfered on 2</text>
<text x="186.1" y="167.1">for flat head screws</text>
<text x="186.1" y="175.6">Holes are bored out on 2 to</text>
<text x="186.1" y="180.1">the width/depth of nuts used</text>
</g>
</svg>
